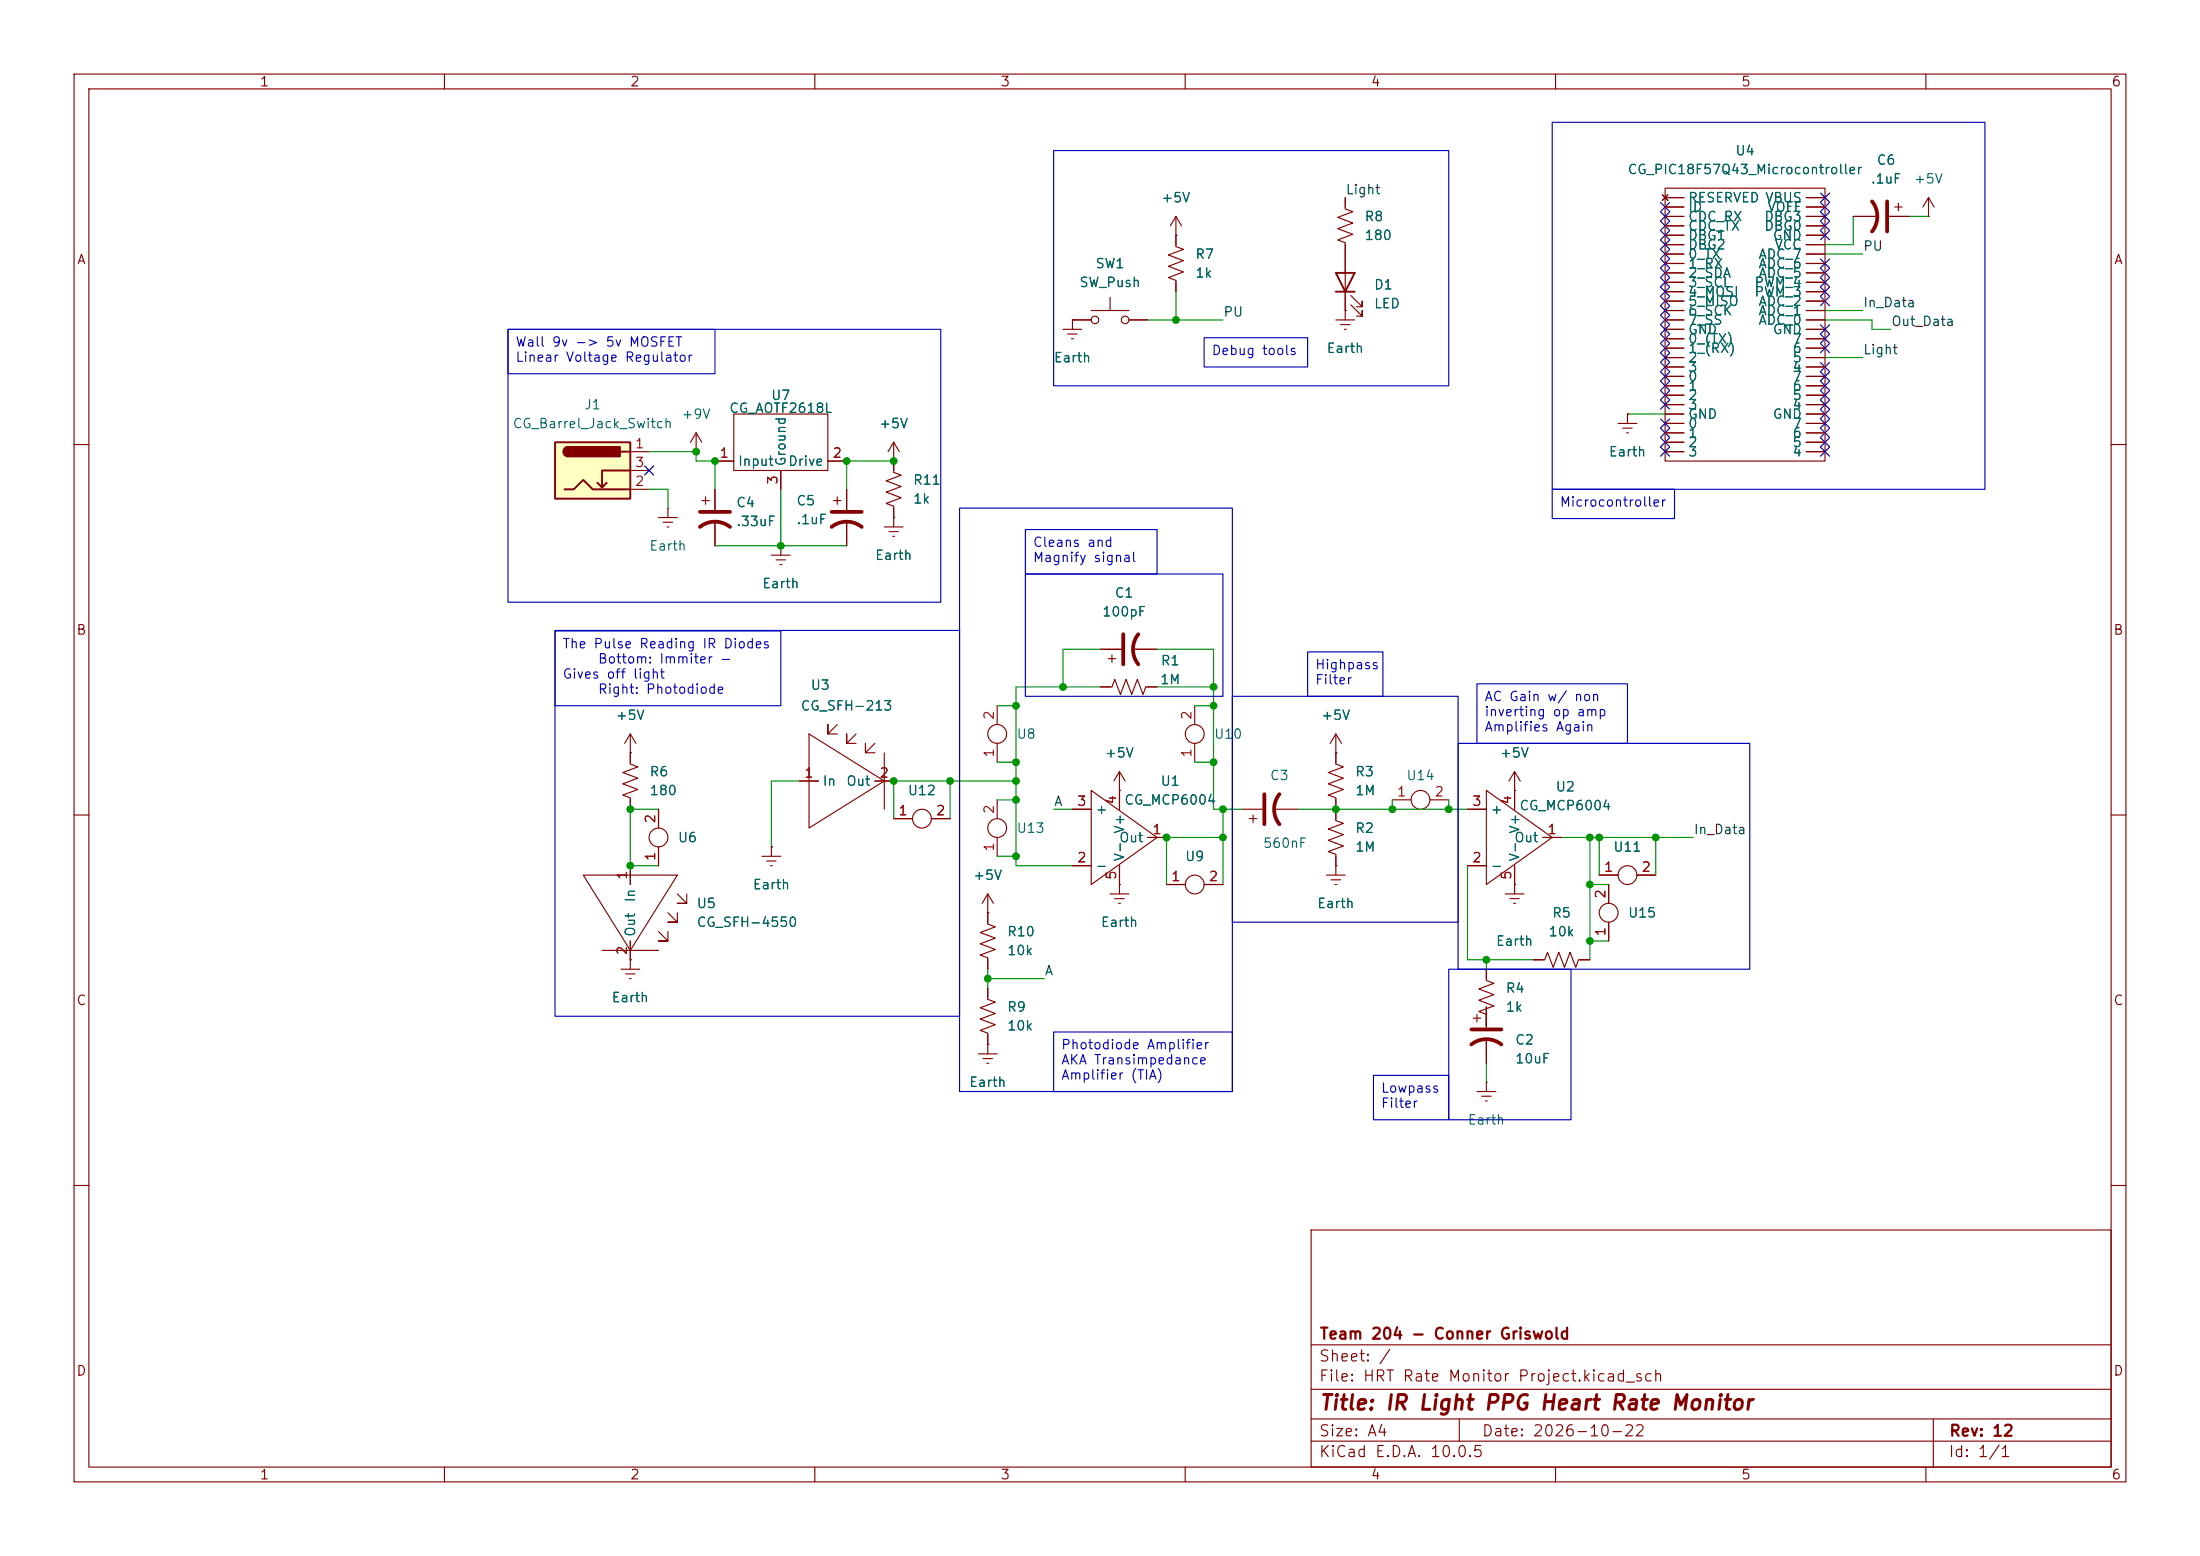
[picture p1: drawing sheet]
<svg xmlns="http://www.w3.org/2000/svg" width="297mm" height="210mm" viewBox="0 0 297 210" stroke-linecap="round" stroke-linejoin="round" font-family="sans-serif">
<g fill="none" stroke="#840000" stroke-width=".15">
<path d="M10 10h277v190h-277zM12 12h273v186h-273zM60 10v2M110 10v2M160 10v2M210 10v2M260 10v2M181.6 34.3v7.6M182.4 39.9l1.5 1.5v-.8v.8h-.8M94 58.4l-.8 1.3M94 58.4l.7 1.3M94 58.4v2.6"/>
<path d="M99.1 55.9h12.7v7.6h-12.7zM182.4 41.1l1.5 1.6v-.8v.8h-.8M10 60h2M94 61h.1M96.5 62.2h2.6M105.4 63.5v2.5M111.8 62.2h2.5M285 60h2M10 110h2M285 110h2M10 160h2M177 166h108v32h-108z"/>
<path d="M285 160h2M60 198v2M110 198v2M160 198v2M177 194.5h108M177 191.5h108M177 187.5h108M177 181.5h108M197 191.5v3M210 198v2M260 198v2M261 191.5v6.5"/>
</g>
<path d="M180.3 36.8h2.6l-1.3 2.6zM180.3 39.4h2.6" fill="none" stroke="#840000" stroke-width=".25"/>
<path d="M74.9 59.7h10.2v7.6h-10.2z" fill="#ffffc2"/>
<path d="M74.9 59.7h10.2v7.6h-10.2zM76.2 66h1.3l1.2-1.2 1.3 1.2h5.1M76.7 60.3a.64 .64 0 0 0-.6 .7 .64 .64 0 0 0 .6 .6M81.9 65.2l-.6 .6M83.8 61h1.3M85.1 63.5h-3.8v2.3l-.7-.6" fill="none" stroke="#840000" stroke-width=".25"/>
<g fill="#840000" stroke="#840000" stroke-width=".25">
<path d="M76.3 60.5l.4-.2v1.3a.63 .63 0 0 1-.6-.4 .63 .63 0 0 1 .2-.7z"/>
<path d="M76.7 60.3h7v1.3h-7z"/>
</g>
<g fill="none" stroke="#840000" stroke-width=".15">
<path d="M158.7 31.8h.1M158.7 29.2v4.1l1.1 .4-2.1 .7 2.1 .8-2.1 .7 2.1 .8-2.1 .8 1 .3v1.6M158.7 29.2l-.7 1.3M158.7 29.2l.8 1.3M181.6 26.7v1.5l1 .4-2 .7 2 .8-2 .8 2 .7-2 .8 1 .4v4M181.6 39.4v3.8M224.4 26.3l.8 .8M224.8 25.4h21.6v36.8h-21.6zM224.8 26.7h2.5M224.8 27.9h2.5M224.8 29.2h2.5M224.8 30.5h2.5"/>
<path d="M224.8 31.8h2.5M224.8 33h2.5M224.8 34.3h2.5M224.8 35.6h2.5M224.8 36.8h2.5M224.8 38.1h2.5M224.8 39.4h2.5M225.2 26.3l-.8 .8M243.8 26.7h2.6M243.8 27.9h2.6M243.8 29.2h2.6M243.8 30.5h2.6"/>
<path d="M243.8 31.8h2.6M243.8 33h2.6M243.8 34.3h2.6M243.8 35.6h2.6M243.8 36.8h2.6M243.8 38.1h2.6M243.8 39.4h2.6M250.2 29.2h3.3M255 29.2h2.8M255.8 27.9h1M256.3 27.4v1M260.3 29.2h.1"/>
<path d="M260.3 26.7l-.7 1.2M260.3 26.7l.8 1.2M260.3 26.7v2.5M120.6 59.7v4.1l1.1 .3-2.1 .8 2.1 .8-2.1 .7 2.1 .8-2.1 .7 1 .4v2.8M120.6 59.7l-.7 1.3M120.6 59.7l.8 1.3M143.5 44.5h2.5M144.1 45.1h1.3M144.7 45.7h.2M144.8 43.2h.1M144.8 43.2h2.5M144.8 43.2v1.3"/>
<path d="M147.3 41.9h5.1M149.9 40.1v1.8M152.4 43.2h2.5M180.3 43.2h2.6M181 43.8h1.2M181.5 44.5h.2M181.6 41.9h.1M218.4 57.2h2.6M219.1 57.8h1.2M219.6 58.4h.2M219.7 55.9h.1M219.7 55.9v1.3"/>
<path d="M224.8 40.6h2.5M224.8 41.9h2.5M224.8 43.2h2.5M224.8 44.5h2.5M224.8 45.7h2.5M224.8 47h2.5M224.8 48.3h2.5M224.8 49.5h2.5M224.8 50.8h2.5M224.8 52.1h2.5M224.8 53.3h2.5M224.8 54.6h2.5"/>
<path d="M224.8 55.9h2.5M224.8 57.2h2.5M224.8 58.4h2.5M224.8 59.7h2.5M243.8 40.6h2.6M243.8 41.9h2.6M243.8 43.2h2.6M243.8 44.5h2.6M243.8 45.7h2.6M243.8 47h2.6M243.8 48.3h2.6M243.8 49.5h2.6"/>
<path d="M243.8 50.8h2.6M243.8 52.1h2.6M243.8 53.3h2.6M243.8 54.6h2.6M243.8 55.9h2.6M243.8 57.2h2.6M243.8 58.4h2.6M243.8 59.7h2.6M85.1 61h2.5M85.1 66h2.5M85.1 63.5h2.5M88.9 69.9h2.5"/>
<path d="M89.5 70.5h1.3M90 71.1h.3M90.2 68.6h.1M90.2 68.6v1.3M94.7 67.6h1.1M95.2 67.1v1M96.5 66v2.8M96.5 70.4v3.3M96.5 62.2h2.6M104.1 74.9h2.6M104.8 75.6h1.2M105.3 76.2h.2"/>
<path d="M105.4 73.7h.1M105.4 63.5v2.5M105.4 73.7v1.2M111.8 62.2h2.5M112.5 67.6h1M113 67.1v1M114.3 66v2.8M114.3 70.4v3.3M119.4 71.1h2.5M120 71.8h1.3M120.5 72.4h.3M120.6 62.2h.1"/>
<path d="M120.6 69.9h.1M224.8 61h2.5M243.8 61h2.6M85.1 99.1v4l1 .4-2 .8 2 .7-2 .8 2 .8-2 .7 1 .4v1.5M85.1 99.1l-.8 1.2M85.1 99.1l.8 1.2M109.2 99.1l10.2 6.3-10.2 6.4zM113 97.8l-1.2 1.3v-1.3v1.3h1.2M115.6 99.1l-1.3 1.2v-1.2v1.2h1.3M134.6 95.3v2.5M148.6 92.7h1.5l.4-1 .8 2 .7-2 .8 2 .7-2 .8 2 .4-1h1.5M148.6 87.6h2.8"/>
<path d="M149.6 88.9h1M150.1 88.4v1M152.9 87.6h3.3M161.3 95.3v2.5M180.3 99.1v4l1.1 .4-2.1 .8 2.1 .7-2.1 .8 2.1 .8-2.1 .7 1 .4v3l1.1 .4-2.1 .8 2.1 .7-2.1 .8 2.1 .8-2.1 .7 1 .4v2.8M180.3 99.1l-.7 1.2M180.3 99.1l.8 1.2M78.7 118.1h12.7l-6.3 10.2zM85.1 101.6h.1M85.1 116.8v2.6M88.9 109.2v2.6M88.9 114.3v2.5"/>
<path d="M102.9 115.6h2.5M103.5 116.2h1.3M104 116.8h.3M104.1 114.3h.1M104.1 114.3v1.3M107.9 105.4h2.6M118.1 100.3l-1.3 1.3v-1.3v1.3h1.3M118.1 105.4h2.5M119.4 101.6v7.6M120.6 110.5h2.6M125.7 110.5h2.6M134.6 100.3v2.6"/>
<path d="M134.6 108v2.5M134.6 113v2.6M144.8 109.2h2.5M144.8 116.8h2.5M147.3 106.7l8.9 6.3-8.9 6.4zM151.1 106.7h.1M151.1 119.4h.1M151.1 104.1l-.7 1.3M151.1 104.1l.8 1.3M151.1 104.1v5.1M151.1 116.8v3.9M154.9 113h2.6"/>
<path d="M157.5 119.4h2.5M161.3 100.3v2.6M162.6 119.4h2.5M167.6 109.2h2.8M168.7 110.5h1M169.2 110v1M172 109.2h3.3M179.1 118.1h2.5M179.7 118.7h1.3M180.2 119.4h.3M180.3 116.8h.1M180.3 101.6h.1"/>
<path d="M188 108h2.5M193 108h2.6M198.1 109.2h2.6M198.1 116.8h2.6M200.7 106.7l8.8 6.3-8.8 6.4zM204.5 119.4h.1M204.5 106.7h.1M204.5 104.1v5.1M204.5 116.8v3.9M204.5 104.1l-.8 1.3M204.5 104.1l.7 1.3M208.3 113h2.5"/>
<path d="M215.9 118.1h2.5M217.2 119.4v2.5M221 118.1h2.5M81.3 128.3h7.6M83.8 130.8h2.6M84.5 131.4h1.2M85 132.1h.2M85.1 129.5h.1M85.1 127v3.8M88.9 125.7l1.3 1.3h-1.3h1.3v-1.3M90.2 123.2l1.2 1.3h-1.2h1.2v-1.3M91.4 120.7l1.3 1.2h-1.3h1.3v-1.2"/>
<path d="M133.3 133.4v1.5l1.1 .4-2.1 .7 2.1 .8-2.1 .7 2.1 .8-2.1 .8 1 .3v2.8M133.3 123.2h.1M133.3 120.7v4l1.1 .4-2.1 .8 2.1 .7-2.1 .8 2.1 .7-2.1 .8 1 .4v1.5M133.3 120.7l-.7 1.2M133.3 120.7l.8 1.2M149.9 120.7h2.5M150.5 121.3h1.3M151 121.9h.3M198.9 137.4h1M199.4 136.9v1M200.7 130.8v1.5l1 .4-2.1 .8 2.1 .7-2.1 .8 2.1 .8-2.1 .7 1.1 .4M200.7 135.9v2.8"/>
<path d="M203.2 120.7h2.5M203.8 121.3h1.3M204.3 121.9h.3M207 129.5h1.5l.4-1 .8 2.1 .7-2.1 .8 2.1 .8-2.1 .7 2.1 .4-1.1h1.5M217.2 124.5v2.5M132.1 142.2h2.5M132.7 142.9h1.3M133.2 143.5h.3M133.3 141h.1M199.4 147.3h2.5M200 148h1.3M200.5 148.6h.3"/>
<path d="M200.7 146.1h.1M200.7 140.2v3.3M200.7 146.1v1.2"/>
<circle cx="147.8" cy="43.2" r=".51"/>
<circle cx="151.9" cy="43.2" r=".51"/>
<circle cx="134.6" cy="99.1" r="1.27"/>
<circle cx="161.3" cy="99.1" r="1.27"/>
<circle cx="88.9" cy="113" r="1.27"/>
<circle cx="124.5" cy="110.5" r="1.27"/>
<circle cx="134.6" cy="111.8" r="1.27"/>
<circle cx="161.3" cy="119.4" r="1.27"/>
<circle cx="191.8" cy="107.9" r="1.27"/>
<circle cx="219.7" cy="118.1" r="1.27"/>
<circle cx="217.2" cy="123.2" r="1.27"/>
</g>
<path d="M252.7 27.2a3.3 3.3 0 0 1 0 4M254.8 27.2v4M94.5 71.1a3.3 3.3 0 0 1 4.1 0M94.5 69.1h4.1M112.3 71.1a3.3 3.3 0 0 1 4 0M112.3 69.1h4M151.6 85.6v4.1M153.7 85.6a3.3 3.3 0 0 0 0 4.1M170.7 107.2v4.1M172.7 107.2a3.3 3.3 0 0 0 0 4.1M198.6 138.9h4.1M198.6 141a3.3 3.3 0 0 1 4.1 0" fill="none" stroke="#840000" stroke-width=".51"/>
<g fill="none" stroke="#009600" stroke-width=".15">
<path d="M158.7 39.4v3.8M246.4 34.3h5.1M250.2 29.2v3.8h-3.8M257.8 29.2h2.5M154.9 43.2h10.2M219.7 55.9h5.1M246.4 43.2h6.3v1.3h2.6M246.4 41.9h5.1M246.4 48.3h5.1M87.6 66h2.6v2.6M87.6 61h6.4v1.2h2.5v3.8M96.5 73.7h17.8"/>
<path d="M105.4 66v7.7M120.6 62.2h-6.3v3.8M134.6 95.3h2.6M148.6 92.7h-11.4v24.1h7.6M148.6 87.6h-5.1v5.1M156.2 87.6h7.6v21.6h3.8M156.2 92.7h7.6M161.3 95.3h2.5M88.9 109.2h-3.8v7.6h3.8M107.9 105.4h-3.8v8.9M128.3 105.4v5.1M134.6 115.6h2.6"/>
<path d="M134.6 102.9h2.6M134.6 108h2.6M137.2 105.4h-16.6v5.1M142.2 109.2h2.6M161.3 102.9h2.5M165.1 113h-7.6v6.4M165.1 109.2v10.2M175.3 109.2h22.8M188 108v1.2M195.6 108v1.2M198.1 116.8v12.7h8.9M210.8 113h17.8"/>
<path d="M214.6 113v16.5M214.6 119.4h2.6M215.9 113v5.1M223.5 113v5.1M133.3 130.8v2.6M133.3 132.1h7.7M200.7 129.5v1.3M200.7 135.9v2.5M214.6 127h2.6M200.7 143.5v2.6"/>
</g>
<g fill="none" stroke="#000084" stroke-width=".15">
<path d="M224.2 31.1l1.2 1.3M224.2 28.6l1.2 1.2M224.2 38.8l1.2 1.2M224.2 36.2l1.2 1.2M224.2 27.3l1.2 1.2M224.2 35l1.2 1.2M224.2 37.5l1.2 1.2M224.2 33.7l1.2 1.2M224.2 29.9l1.2 1.2M224.2 32.4l1.2 1.2M225.4 31.1l-1.2 1.3M225.4 28.6l-1.2 1.2"/>
<path d="M225.4 38.8l-1.2 1.2M225.4 36.2l-1.2 1.2M225.4 27.3l-1.2 1.2M225.4 35l-1.2 1.2M225.4 37.5l-1.2 1.2M225.4 33.7l-1.2 1.2M225.4 29.9l-1.2 1.2M225.4 32.4l-1.2 1.2M245.8 26.1l1.2 1.2M245.8 28.6l1.2 1.2M245.8 35l1.2 1.2M245.8 37.5l1.2 1.2"/>
<path d="M245.8 38.8l1.2 1.2M245.8 36.2l1.2 1.2M245.8 31.1l1.2 1.3M245.8 27.3l1.2 1.2M245.8 29.9l1.2 1.2M247 27.3l-1.2 1.2M247 26.1l-1.2 1.2M247 28.6l-1.2 1.2M247 35l-1.2 1.2M247 37.5l-1.2 1.2M247 36.2l-1.2 1.2M247 38.8l-1.2 1.2"/>
<path d="M247 29.9l-1.2 1.2M247 31.1l-1.2 1.3M224.2 48.9l1.2 1.2M224.2 40l1.2 1.2M224.2 46.4l1.2 1.2M224.2 43.8l1.2 1.3M224.2 45.1l1.2 1.2M224.2 42.6l1.2 1.2M224.2 59.1l1.2 1.2M224.2 57.8l1.2 1.2M224.2 47.7l1.2 1.2M224.2 41.3l1.2 1.2"/>
<path d="M224.2 54l1.2 1.2M224.2 51.5l1.2 1.2M224.2 56.5l1.2 1.3M224.2 50.2l1.2 1.2M224.2 52.7l1.2 1.2M225.4 48.9l-1.2 1.2M225.4 40l-1.2 1.2M225.4 46.4l-1.2 1.2M225.4 43.8l-1.2 1.3M225.4 45.1l-1.2 1.2M225.4 50.2l-1.2 1.2M225.4 56.5l-1.2 1.3"/>
<path d="M225.4 42.6l-1.2 1.2M225.4 59.1l-1.2 1.2M225.4 57.8l-1.2 1.2M225.4 47.7l-1.2 1.2M225.4 41.3l-1.2 1.2M225.4 54l-1.2 1.2M225.4 51.5l-1.2 1.2M225.4 52.7l-1.2 1.2M245.8 56.5l1.2 1.3M245.8 43.8l1.2 1.3M245.8 57.8l1.2 1.2M245.8 40l1.2 1.2"/>
<path d="M245.8 51.5l1.2 1.2M245.8 45.1l1.2 1.2M245.8 50.2l1.2 1.2M245.8 48.9l1.2 1.2M245.8 46.4l1.2 1.2M245.8 52.7l1.2 1.2M245.8 54l1.2 1.2M245.8 55.3l1.2 1.2M245.8 59.1l1.2 1.2M247 56.5l-1.2 1.3M247 43.8l-1.2 1.3M247 57.8l-1.2 1.2"/>
<path d="M247 40l-1.2 1.2M247 51.5l-1.2 1.2M247 45.1l-1.2 1.2M247 50.2l-1.2 1.2M247 48.9l-1.2 1.2M247 46.4l-1.2 1.2M247 52.7l-1.2 1.2M247 54l-1.2 1.2M247 55.3l-1.2 1.2M247 59.1l-1.2 1.2M87 62.9l1.2 1.2M88.2 62.9l-1.2 1.2"/>
<path d="M224.2 60.4l1.2 1.2M225.4 60.4l-1.2 1.2M245.8 60.4l1.2 1.2M247 60.4l-1.2 1.2"/>
</g>
<g fill="none" stroke="#0000c2" stroke-width=".15">
<path d="M209.5 16.5h58.5v49.5h-58.5zM142.2 20.3h53.4v31.8h-53.4zM68.6 44.5h27.9v5.9h-27.9zM68.6 44.5h58.4v36.8h-58.4zM162.6 45.6h13.9v3.9h-13.9zM129.5 68.6h36.9v78.7h-36.9zM138.4 71.5h17.8v6h-17.8zM138.4 77.5h26.7v16.5h-26.7zM209.5 66h16.6v4h-16.6zM74.9 85.2h30.5v10h-30.5zM74.9 85.1h54.6v52.1h-54.6zM166.4 94h30.4v30.5h-30.4z"/>
<path d="M176.5 88h10.2v6h-10.2zM199.4 92.3h20.3v8h-20.3zM196.8 100.3h39.4v30.5h-39.4zM142.2 139.3h24.2v8h-24.2zM195.6 130.8h16.5v20.3h-16.5zM185.4 145.1h10.2v6h-10.2z"/>
</g>
<g fill="#009600" stroke="#009600" stroke-width=".14">
<circle cx="200.7" cy="129.5" r=".46"/>
<circle cx="157.5" cy="113" r=".46"/>
<circle cx="165.1" cy="113" r=".46"/>
<circle cx="163.8" cy="95.3" r=".46"/>
<circle cx="165.1" cy="109.2" r=".46"/>
<circle cx="180.3" cy="109.2" r=".46"/>
<circle cx="158.7" cy="43.2" r=".46"/>
<circle cx="215.9" cy="113" r=".46"/>
<circle cx="195.6" cy="109.2" r=".46"/>
<circle cx="188" cy="109.2" r=".46"/>
<circle cx="214.6" cy="119.4" r=".46"/>
<circle cx="214.6" cy="113" r=".46"/>
<circle cx="214.6" cy="127" r=".46"/>
<circle cx="223.5" cy="113" r=".46"/>
<circle cx="96.5" cy="62.2" r=".46"/>
<circle cx="120.6" cy="62.2" r=".46"/>
<circle cx="114.3" cy="62.2" r=".46"/>
<circle cx="94" cy="61" r=".46"/>
<circle cx="163.8" cy="102.9" r=".46"/>
<circle cx="163.8" cy="92.7" r=".46"/>
<circle cx="137.2" cy="95.3" r=".46"/>
<circle cx="143.5" cy="92.7" r=".46"/>
<circle cx="133.3" cy="132.1" r=".46"/>
<circle cx="137.2" cy="115.6" r=".46"/>
<circle cx="137.2" cy="108" r=".46"/>
<circle cx="137.2" cy="102.9" r=".46"/>
<circle cx="137.2" cy="105.4" r=".46"/>
<circle cx="128.3" cy="105.4" r=".46"/>
<circle cx="105.4" cy="73.7" r=".46"/>
<circle cx="85.1" cy="116.8" r=".46"/>
<circle cx="120.6" cy="105.4" r=".46"/>
<circle cx="85.1" cy="109.2" r=".46"/>
</g>
<text font-size="2" fill="#840000" x="178" y="190.8">Title: IR Light PPG Heart Rate Monitor</text>
<g font-size="1.5" fill="#840000">
<text x="178" y="184.1">Sheet: /</text>
<text x="178" y="181.1">Team 204 - Conner Griswold</text>
<text x="178" y="186.8">File: HRT Rate Monitor Project.kicad_sch</text>
<text x="178" y="197">KiCad E.D.A. 10.0.5</text>
<text x="178" y="194.2">Size: A4</text>
<text x="200" y="194.2">Date: 2026-10-22</text>
<text x="263" y="197">Id: 1/1</text>
<text x="263" y="194.2">Rev: 12</text>
</g>
<g font-size="1.3" fill="#840000">
<text x="35" y="12">1</text>
<text x="85" y="12">2</text>
<text x="135" y="12">3</text>
<text x="185" y="12">4</text>
<text x="235" y="12">5</text>
<text x="285" y="12">6</text>
<text x="10.3" y="36">A</text>
<text x="285.3" y="36">A</text>
<text x="10.2" y="86">B</text>
<text x="285.2" y="86">B</text>
<text x="10.2" y="136">C</text>
<text x="285.2" y="136">C</text>
<text x="10.2" y="186">D</text>
<text x="285.2" y="186">D</text>
<text x="35" y="200">1</text>
<text x="85" y="200">2</text>
<text x="135" y="200">3</text>
<text x="185" y="200">4</text>
<text x="235" y="200">5</text>
<text x="285" y="200">6</text>
</g>
<g font-size="1.3" fill="#006464">
<text x="219.6" y="23.8">CG_PIC18F57Q43_Microcontroller</text>
<text x="234.2" y="21.3">U4</text>
<text x="253.3" y="22.6">C6</text>
<text x="156.7" y="27.6">+5V</text>
<text x="227.8" y="27.6">RESERVED VBUS</text>
<text x="227.8" y="28.9">ID</text>
<text x="238.5" y="28.9">VOFF</text>
<text x="252.5" y="25.1">.1uF</text>
<text x="258.3" y="25.1">+5V</text>
<text x="161.3" y="35.3">R7</text>
<text x="184.1" y="30.2">R8</text>
<text x="184.1" y="32.7">180</text>
<text x="227.8" y="30.2">CDC_RX</text>
<text x="227.8" y="31.4">CDC_TX</text>
<text x="227.8" y="32.7">DBG1</text>
<text x="227.8" y="34">DBG2</text>
<text x="227.8" y="35.3">0_TX</text>
<text x="237.3" y="35.3">ADC_7</text>
<text x="238.1" y="30.2">DBG3</text>
<text x="238.1" y="31.4">DBG0</text>
<text x="239.2" y="32.7">GND</text>
<text x="239.5" y="34">VCC</text>
<text x="145.6" y="39.1">SW_Push</text>
<text x="147.8" y="36.5">SW1</text>
<text x="161.3" y="37.8">1k</text>
<text x="185.4" y="39.4">D1</text>
<text x="185.4" y="41.9">LED</text>
<text x="227.8" y="36.5">1_RX</text>
<text x="227.8" y="37.8">2_SDA</text>
<text x="227.8" y="39.1">3_SCL</text>
<text x="227.8" y="40.3">4_MOSI</text>
<text x="227.8" y="41.6">5_MISO</text>
<text x="236.8" y="39.1">PWM_4</text>
<text x="236.8" y="40.3">PWM_3</text>
<text x="237.3" y="36.5">ADC_6</text>
<text x="237.3" y="37.8">ADC_5</text>
<text x="237.3" y="41.6">ADC_2</text>
<text x="179" y="48">Earth</text>
<text x="227.8" y="42.9">6_SCK</text>
<text x="227.8" y="44.1">7_SS</text>
<text x="227.8" y="45.4">GND</text>
<text x="227.8" y="46.7">0_(TX)</text>
<text x="227.8" y="48">1_(RX)</text>
<text x="237.3" y="42.9">ADC_1</text>
<text x="237.3" y="44.1">ADC_0</text>
<text x="239.2" y="45.4">GND</text>
<text x="241.9" y="46.7">7</text>
<text x="241.9" y="48">6</text>
<text x="142.2" y="49.2">Earth</text>
<text x="227.8" y="49.2">2</text>
<text x="227.8" y="50.5">3</text>
<text x="227.8" y="51.8">0</text>
<text x="227.8" y="53">1</text>
<text x="241.9" y="49.2">5</text>
<text x="241.9" y="50.5">4</text>
<text x="241.9" y="51.8">7</text>
<text x="241.9" y="53">6</text>
<text x="69.1" y="58.1">CG_Barrel_Jack_Switch</text>
<text x="78.8" y="55.6">J1</text>
<text x="91.9" y="56.8">+9V</text>
<text x="98.4" y="56">CG_AOTF2618L</text>
<text x="104" y="54.3">U7</text>
<text x="118.6" y="58.1">+5V</text>
<text x="227.8" y="54.3">2</text>
<text x="227.8" y="55.6">3</text>
<text x="227.8" y="56.8">GND</text>
<text x="227.8" y="58.1">0</text>
<text x="227.8" y="59.4">1</text>
<text x="239.2" y="56.8">GND</text>
<text x="241.9" y="54.3">5</text>
<text x="241.9" y="55.6">4</text>
<text x="241.9" y="58.1">7</text>
<text x="241.9" y="59.4">6</text>
<text x="99.5" y="63.2">Input</text>
<text x="106.3" y="63.2">Drive</text>
<text x="106.4" y="63" transform="rotate(-90 106.4 63)">Ground</text>
<text x="123.2" y="65.7">R11</text>
<text x="217.1" y="61.9">Earth</text>
<text x="227.8" y="60.7">2</text>
<text x="227.8" y="61.9">3</text>
<text x="241.9" y="60.7">5</text>
<text x="241.9" y="61.9">4</text>
<text x="99.3" y="68.8">C4</text>
<text x="99.3" y="71.3">.33uF</text>
<text x="107.4" y="68.5">C5</text>
<text x="107.4" y="71.1">.1uF</text>
<text x="123.2" y="68.3">1k</text>
<text x="87.6" y="74.6">Earth</text>
<text x="118" y="75.9">Earth</text>
<text x="102.8" y="79.7">Earth</text>
<text x="148.7" y="83.5">100pF</text>
<text x="150.4" y="81">C1</text>
<text x="109.3" y="93.4">U3</text>
<text x="156.5" y="92.7">1M</text>
<text x="156.6" y="90.1">R1</text>
<text x="83" y="97.5">+5V</text>
<text x="108" y="96.2">CG_SFH-213</text>
<text x="137.1" y="100">U8</text>
<text x="163.8" y="100">U10</text>
<text x="178.3" y="97.5">+5V</text>
<text x="87.6" y="105.1">R6</text>
<text x="87.6" y="107.6">180</text>
<text x="111" y="106.4">In</text>
<text x="114.2" y="106.4">Out</text>
<text x="122.5" y="107.6">U12</text>
<text x="149.1" y="102.6">+5V</text>
<text x="156.6" y="106.4">U1</text>
<text x="171.4" y="105.6">C3</text>
<text x="182.9" y="105.1">R3</text>
<text x="182.9" y="107.6">1M</text>
<text x="189.8" y="105.6">U14</text>
<text x="202.4" y="102.6">+5V</text>
<text x="209.9" y="107.1">U2</text>
<text x="91.4" y="114">U6</text>
<text x="137.1" y="112.7">U13</text>
<text x="147.8" y="110.2">+</text>
<text x="151" y="114">Out</text>
<text x="151.7" y="108.9">CG_MCP6004</text>
<text x="182.9" y="112.7">R2</text>
<text x="201.1" y="110.2">+</text>
<text x="204.3" y="114">Out</text>
<text x="205" y="109.7">CG_MCP6004</text>
<text x="131.3" y="119.1">+5V</text>
<text x="147.8" y="117.8">-</text>
<text x="152.1" y="116.4" transform="rotate(-90 152.1 116.4)">V- V+</text>
<text x="159.9" y="116.5">U9</text>
<text x="170.4" y="114.8">560nF</text>
<text x="182.9" y="115.3">1M</text>
<text x="201.1" y="117.8">-</text>
<text x="205.4" y="116.4" transform="rotate(-90 205.4 116.4)">V- V+</text>
<text x="217.7" y="115.3">U11</text>
<text x="86.1" y="121.9" transform="rotate(-90 86.1 121.9)">In</text>
<text x="94" y="122.9">U5</text>
<text x="94" y="125.4">CG_SFH-4550</text>
<text x="101.5" y="120.3">Earth</text>
<text x="148.5" y="125.4">Earth</text>
<text x="177.7" y="122.9">Earth</text>
<text x="209.5" y="124.2">R5</text>
<text x="219.7" y="124.2">U15</text>
<text x="86.1" y="126.5" transform="rotate(-90 86.1 126.5)">Out</text>
<text x="135.9" y="126.7">R10</text>
<text x="135.9" y="129.2">10k</text>
<text x="201.9" y="128">Earth</text>
<text x="209" y="126.7">10k</text>
<text x="82.5" y="135.6">Earth</text>
<text x="135.9" y="136.9">R9</text>
<text x="203.2" y="134.3">R4</text>
<text x="203.2" y="136.9">1k</text>
<text x="135.9" y="139.4">10k</text>
<text x="204.5" y="141.3">C2</text>
<text x="204.5" y="143.8">10uF</text>
<text x="130.7" y="147">Earth</text>
<text x="198.1" y="152.1">Earth</text>
</g>
<g font-size="1.3" fill="#0f0f0f">
<text x="181.6" y="26.5">Light</text>
<text x="251.4" y="34.2">PU</text>
<text x="251.4" y="41.8">In_Data</text>
<text x="165.1" y="43.1">PU</text>
<text x="255.2" y="44.3">Out_Data</text>
<text x="251.4" y="48.1">Light</text>
<text x="142.2" y="109.1">A</text>
<text x="228.6" y="112.9">In_Data</text>
<text x="140.9" y="132">A</text>
</g>
<g font-size="1.3" fill="#0000c2">
<text x="69.5" y="47.1">Wall 9v -&gt; 5v MOSFET</text>
<text x="69.5" y="49.2">Linear Voltage Regulator</text>
<text x="163.5" y="48.2">Debug tools</text>
<text x="210.5" y="68.7">Microcontroller</text>
<text x="139.4" y="74.1">Cleans and</text>
<text x="139.4" y="76.2">Magnify signal</text>
<text x="75.9" y="87.8">The Pulse Reading IR Diodes</text>
<text x="80.6" y="89.9">Bottom: Immiter -</text>
<text x="75.9" y="91.9">Gives off light</text>
<text x="80.6" y="94">Right: Photodiode</text>
<text x="177.5" y="90.6">Highpass</text>
<text x="177.5" y="92.7">Filter</text>
<text x="200.3" y="95">AC Gain w/ non</text>
<text x="200.3" y="97">inverting op amp</text>
<text x="200.3" y="99">Amplifies Again</text>
<text x="143.2" y="141.9">Photodiode Amplifier</text>
<text x="143.2" y="144">AKA Transimpedance</text>
<text x="143.2" y="146">Amplifier (TIA)</text>
<text x="186.3" y="147.8">Lowpass</text>
<text x="186.3" y="149.8">Filter</text>
</g>
<g font-size="1.3" fill="#a90000">
<text x="85.6" y="60.8">1</text>
<text x="85.6" y="65.9">2</text>
<text x="85.6" y="63.4">3</text>
<text x="97.1" y="62.1">1</text>
<text x="105.3" y="65.5" transform="rotate(-90 105.3 65.5)">3</text>
<text x="112.3" y="62.1">2</text>
<text x="134.5" y="97.3" transform="rotate(-90 134.5 97.3)">2</text>
<text x="161.2" y="97.3" transform="rotate(-90 161.2 97.3)">2</text>
<text x="108.5" y="105.3">1</text>
<text x="118.6" y="105.3">2</text>
<text x="134.5" y="102.3" transform="rotate(-90 134.5 102.3)">1</text>
<text x="161.2" y="102.3" transform="rotate(-90 161.2 102.3)">1</text>
<text x="188.5" y="107.8">1</text>
<text x="193.6" y="107.8">2</text>
<text x="88.8" y="111.2" transform="rotate(-90 88.8 111.2)">2</text>
<text x="121.2" y="110.4">1</text>
<text x="126.3" y="110.4">2</text>
<text x="134.5" y="110" transform="rotate(-90 134.5 110)">2</text>
<text x="145.3" y="109.1">3</text>
<text x="151" y="108.7" transform="rotate(-90 151 108.7)">4</text>
<text x="155.5" y="112.9">1</text>
<text x="198.7" y="109.1">3</text>
<text x="204.3" y="108.7" transform="rotate(-90 204.3 108.7)">4</text>
<text x="208.8" y="112.9">1</text>
<text x="85" y="118.8" transform="rotate(-90 85 118.8)">1</text>
<text x="88.8" y="116.3" transform="rotate(-90 88.8 116.3)">1</text>
<text x="134.5" y="115" transform="rotate(-90 134.5 115)">1</text>
<text x="145.3" y="116.7">2</text>
<text x="151" y="118.8" transform="rotate(-90 151 118.8)">5</text>
<text x="158" y="119.2">1</text>
<text x="163.1" y="119.2">2</text>
<text x="198.7" y="116.7">2</text>
<text x="204.3" y="118.8" transform="rotate(-90 204.3 118.8)">5</text>
<text x="216.4" y="118">1</text>
<text x="221.5" y="118">2</text>
<text x="217" y="121.4" transform="rotate(-90 217 121.4)">2</text>
<text x="85" y="129" transform="rotate(-90 85 129)">2</text>
<text x="217" y="126.5" transform="rotate(-90 217 126.5)">1</text>
</g>
</svg>
